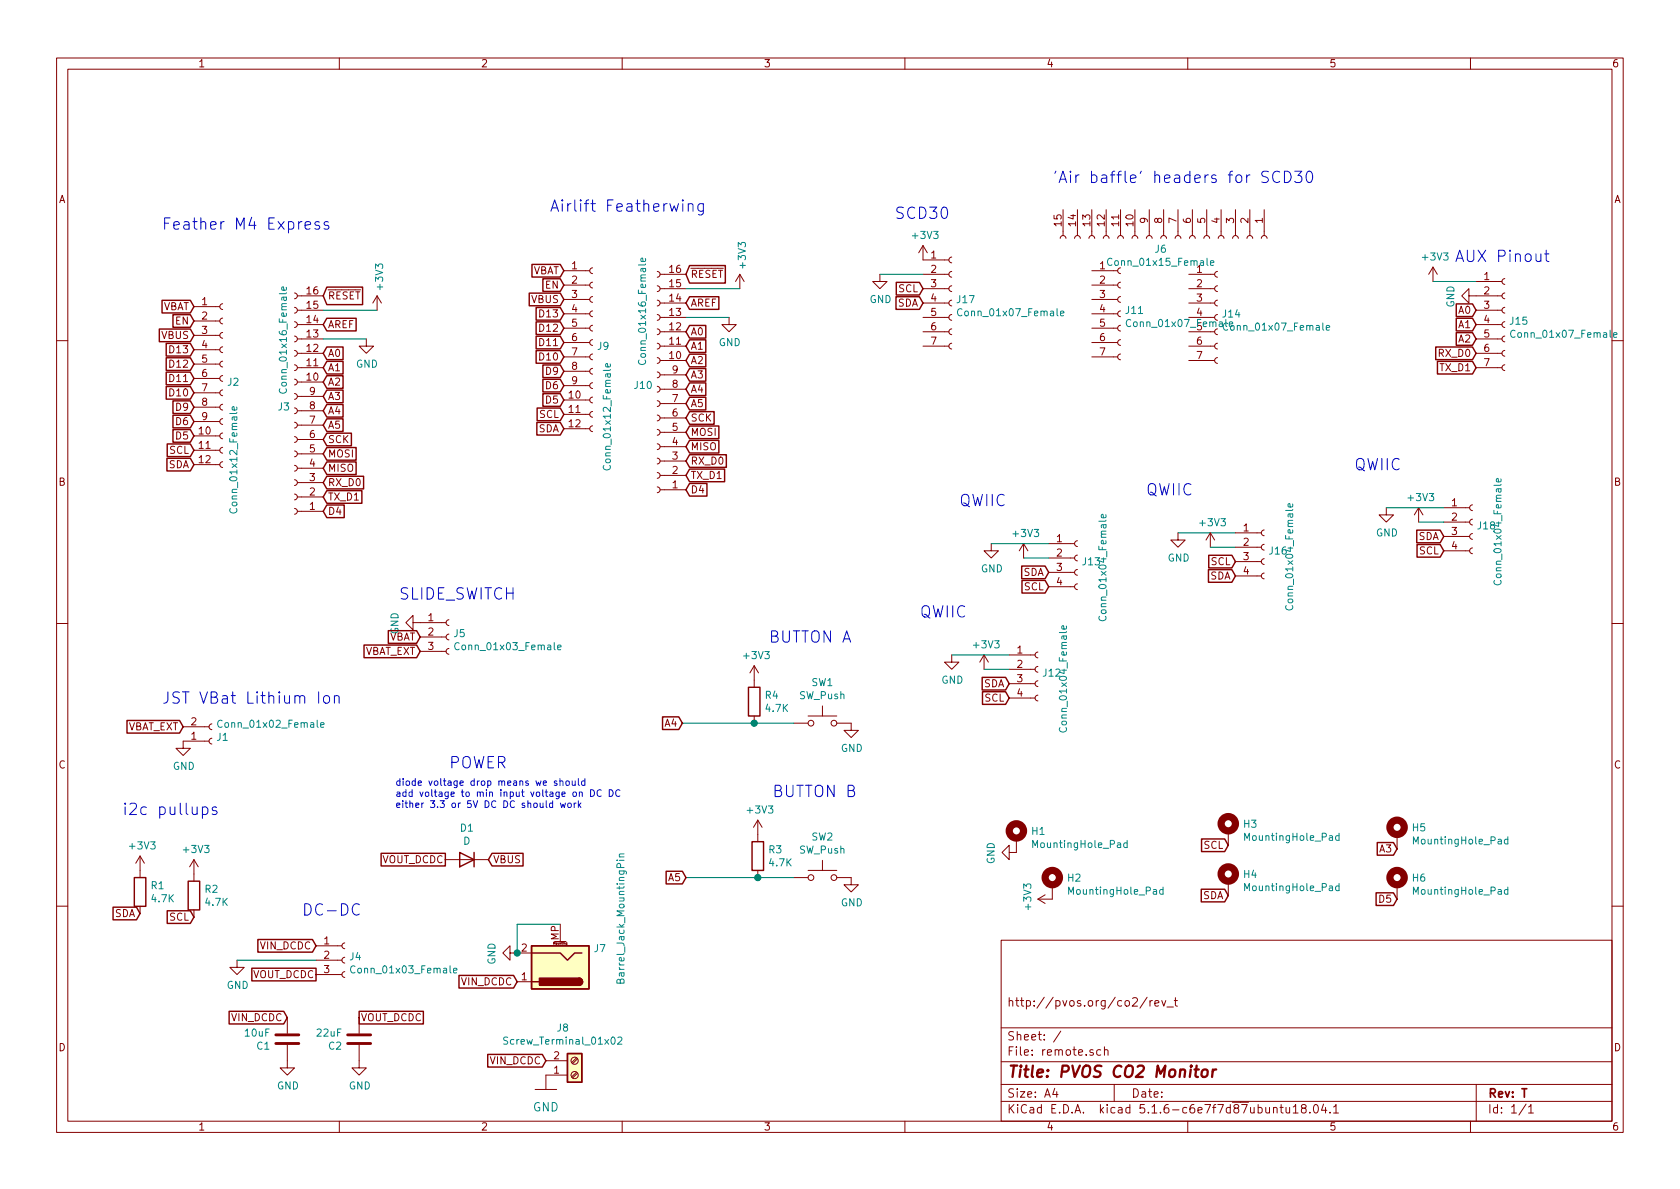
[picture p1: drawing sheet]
<svg xmlns="http://www.w3.org/2000/svg" width="297mm" height="210mm" viewBox="0 0 297 210" stroke-linecap="round" stroke-linejoin="round" font-family="sans-serif">
<g fill="none" stroke="#840000" stroke-width=".18">
<path d="M10 10.3h277v189.9h-277zM12 12.2h273v186.1h-273zM60 10.3v1.9M110 10.3v1.9M160 10.3v1.9M210 10.3v1.9M260 10.3v1.9M188 37.1v4.6M190.5 37.1v4.6M193 37.1v4.6M195.6 37.1v4.6M198.1 37.1v4.6"/>
<path d="M200.7 37.1v4.6M203.2 37.1v4.6M205.7 37.1v4.6M208.3 37.1v4.6M210.8 37.1v4.6M213.4 37.1v4.6M215.9 37.1v4.6M218.4 37.1v4.6M221 37.1v4.6M223.5 37.1v4.6M34.3 59.3h4.6M34.3 56.8h4.6"/>
<path d="M34.3 54.2h4.6M39.4 58.8l-.3 .1-.2 .3 .1 .4 .4 .2M39.4 56.3l-.3 .1-.2 .3 .1 .4 .4 .2M39.4 53.7l-.3 .1-.2 .3 .1 .4 .4 .2M52.1 51.8l.3 .1 .2 .3-.1 .4-.4 .2M52.1 54.4l.3 .1 .2 .3-.1 .4-.4 .2M52.1 56.9l.3 .1 .2 .3-.1 .4-.4 .2M52.1 59.4l.3 .2 .2 .2-.1 .5-.4 .1M52.6 59.9h4.5M52.6 57.4h4.5M52.6 54.9h4.5M52.6 52.3h4.5"/>
<path d="M64.8 59.9v1.3h1.2l-1.2 1.3-1.3-1.3h1.3M66.7 52.3l-.8 1.3M66.7 52.3v2.6M66.7 52.3l.7 1.3M99.7 58h4.6M99.7 55.5h4.6M99.7 53h4.6M99.7 50.4h4.6M99.7 47.9h4.6M104.8 57.5l-.3 .1-.2 .4 .1 .3 .4 .2M104.8 55l-.3 .1-.2 .3 .1 .4 .4 .2M104.8 52.4l-.3 .1-.2 .4 .1 .4 .4 .2"/>
<path d="M104.8 49.9l-.3 .1-.2 .3 .1 .4 .4 .2M104.8 47.4l-.3 .1-.2 .3 .1 .4 .4 .2M116.2 48l.3 .1 .2 .3-.1 .4-.4 .2M116.2 50.5l.3 .2 .2 .2-.1 .5-.4 .2M116.2 53.1l.3 .1 .2 .3-.1 .4-.4 .2M116.2 55.6l.3 .1 .2 .3-.1 .5-.4 .1M116.2 58.2l.3 .1 .2 .3-.1 .4-.4 .2M116.7 58.7h4.6M116.7 56.1h4.6M116.7 53.6h4.6M116.7 51h4.6M116.7 48.5h4.6"/>
<path d="M128.9 56.1v1.3h1.3l-1.3 1.3-1.3-1.3h1.3M130.8 48.5l-.8 1.3M130.8 48.5v2.5M130.8 48.5l.8 1.3M155.6 48.5v1.3h1.2l-1.2 1.2-1.3-1.2h1.3M163.2 58.7h4.6M163.2 56.1h4.6M163.2 53.6h4.6M163.2 51h4.6M163.2 48.5h4.6M163.2 43.4v2.6h4.6M163.2 43.4l-.8 1.3"/>
<path d="M163.2 43.4l.8 1.3M168.3 58.2l-.3 .1-.2 .3 .1 .4 .4 .2M168.3 55.6l-.3 .1-.2 .4 .1 .3 .4 .2M168.3 53.1l-.3 .1-.2 .3 .1 .4 .4 .2M168.3 50.5l-.3 .1-.2 .4 .1 .4 .4 .2M168.3 48l-.3 .1-.2 .3 .1 .4 .4 .2M168.3 45.5l-.3 .1-.2 .3 .1 .4 .4 .2M187.5 42.2l.1-.4 .3-.1 .4 .1 .2 .4M190 42.2l.1-.4 .3-.1 .4 .1 .2 .4M192.5 42.2l.2-.4 .2-.1 .5 .1 .1 .4M193 58h4.6M193 55.5h4.6"/>
<path d="M193 53h4.6M193 50.4h4.6M193 47.9h4.6M195.1 42.2l.1-.4 .3-.1 .4 .1 .2 .4M197.6 42.2l.1-.4 .3-.1 .5 .1 .1 .4M198.1 57.5l-.3 .1-.2 .4 .1 .3 .4 .2M198.1 55l-.3 .1-.2 .3 .1 .4 .4 .2M198.1 52.4l-.3 .1-.2 .4 .1 .4 .4 .2M198.1 49.9l-.3 .1-.2 .3 .1 .4 .4 .2M198.1 47.4l-.3 .1-.2 .3 .1 .4 .4 .2M200.2 42.2l.1-.4 .3-.1 .4 .1 .2 .4M202.7 42.2l.1-.4 .3-.1 .4 .1 .2 .4"/>
<path d="M205.2 42.2l.2-.4 .2-.1 .5 .1 .1 .4M207.8 42.2l.1-.4 .3-.1 .4 .1 .2 .4M210.2 58.7h3.8M210.2 56.1h3.8M210.2 53.6h4.6M210.2 51h4.6M210.2 48.5h4.6M210.3 42.2l.1-.4 .3-.1 .5 .1 .1 .4M212.9 42.2l.1-.4 .3-.1 .4 .1 .2 .4M215.3 58.2l-.3 .1-.2 .3 .1 .4 .4 .2M215.3 55.6l-.3 .1-.2 .4 .1 .3 .4 .2M215.3 53.1l-.3 .1-.2 .3 .1 .4 .4 .2"/>
<path d="M215.3 50.5l-.3 .1-.2 .4 .1 .4 .4 .2M215.3 48l-.3 .1-.2 .3 .1 .4 .4 .2M215.4 42.2l.1-.4 .3-.1 .4 .1 .2 .4M217.9 42.2l.2-.4 .2-.1 .5 .1 .1 .4M220.5 42.2l.1-.4 .3-.1 .4 .1 .2 .4M223 42.2l.1-.4 .3-.1 .5 .1 .1 .4M253.4 47.2l-.8 1.3M253.4 47.2v2.6M253.4 47.2l.7 1.3M259.7 52.3v-1.3l-1.3 1.3 1.3 1.3v-1.3h5.9M261 59.9h4.6M261 57.4h4.6"/>
<path d="M261 54.9h4.6M261 49.8h4.6M266.1 59.4l-.3 .1-.2 .4 .1 .3 .4 .2M266.1 56.9l-.3 .1-.2 .3 .1 .4 .4 .2M266.1 54.4l-.3 .1-.2 .3 .1 .4 .4 .2M266.1 51.8l-.3 .1-.2 .3 .1 .4 .4 .2M266.1 49.3l-.3 .1-.2 .3 .1 .4 .4 .2M10 60.2h2M34.3 79.6h4.6M34.3 77.1h4.6M34.3 74.5h4.6M34.3 72h4.6"/>
<path d="M34.3 69.5h4.6M34.3 66.9h4.6M34.3 64.4h4.6M34.3 61.8h4.6M39.4 79.1l-.3 .1-.2 .3 .1 .4 .4 .2M39.4 76.6l-.3 .1-.2 .3 .1 .4 .4 .2M39.4 74l-.3 .1-.2 .4 .1 .3 .4 .3M39.4 71.5l-.3 .1-.2 .3 .1 .4 .4 .2M39.4 69l-.3 .1-.2 .3 .1 .4 .4 .2M39.4 66.4l-.3 .1-.2 .3 .1 .4 .4 .2M39.4 63.9l-.3 .1-.2 .3 .1 .4 .4 .2M39.4 61.3l-.3 .1-.2 .4 .1 .3 .4 .3"/>
<path d="M52.1 62l.3 .1 .2 .3-.1 .4-.4 .2M52.1 64.5l.3 .1 .2 .3-.1 .4-.4 .2M52.1 67.1l.3 .1 .2 .3-.1 .4-.4 .2M52.1 69.6l.3 .1 .2 .3-.1 .4-.4 .2M52.1 72.1l.3 .2 .2 .2-.1 .5-.4 .1M52.1 74.7l.3 .1 .2 .3-.1 .4-.4 .2M52.1 77.2l.3 .1 .2 .3-.1 .4-.4 .2M52.1 79.8l.3 .1 .2 .3-.1 .4-.4 .2M52.6 65h4.5M52.6 62.5h4.5M52.6 67.6h4.5M52.6 70.1h4.5"/>
<path d="M52.6 72.6h4.5M52.6 75.2h4.5M52.6 77.7h4.5M99.7 63.1h4.6M99.7 60.6h4.6M99.7 75.8h4.6M99.7 73.3h4.6M99.7 70.7h4.6M99.7 68.2h4.6M99.7 65.7h4.6M104.8 75.3l-.3 .1-.2 .3 .1 .4 .4 .2M104.8 72.8l-.3 .1-.2 .3 .1 .4 .4 .2"/>
<path d="M104.8 70.2l-.3 .1-.2 .4 .1 .3 .4 .2M104.8 67.7l-.3 .1-.2 .3 .1 .4 .4 .2M104.8 65.1l-.3 .1-.2 .4 .1 .4 .4 .2M104.8 62.6l-.3 .1-.2 .3 .1 .4 .4 .2M104.8 60.1l-.3 .1-.2 .3 .1 .4 .4 .2M116.2 60.7l.3 .1 .2 .3-.1 .4-.4 .2M116.2 63.2l.3 .2 .2 .2-.1 .5-.4 .2M116.2 65.8l.3 .1 .2 .3-.1 .4-.4 .2M116.2 68.3l.3 .1 .2 .3-.1 .5-.4 .1M116.2 70.9l.3 .1 .2 .3-.1 .4-.4 .2M116.2 73.4l.3 .1 .2 .3-.1 .4-.4 .2M116.2 75.9l.3 .2 .2 .2-.1 .5-.4 .2"/>
<path d="M116.2 78.5l.3 .1 .2 .3-.1 .4-.4 .2M116.7 61.2h4.6M116.7 63.7h4.6M116.7 66.3h4.6M116.7 68.8h4.6M116.7 71.4h4.6M116.7 73.9h4.6M116.7 76.4h4.6M116.7 79h4.6M163.2 61.2h4.6M168.3 60.7l-.3 .1-.2 .3 .1 .4 .4 .2M193 63.1h4.6"/>
<path d="M193 60.6h4.6M198.1 62.6l-.3 .1-.2 .3 .1 .4 .4 .2M198.1 60.1l-.3 .1-.2 .3 .1 .4 .4 .2M210.2 61.2h4.6M210.2 63.7h4.6M215.3 63.2l-.3 .1-.2 .4 .1 .4 .4 .2M215.3 60.7l-.3 .1-.2 .3 .1 .4 .4 .2M261 65h4.6M261 62.5h4.6M266.1 64.5l-.3 .1-.2 .3 .1 .4 .4 .2M266.1 62l-.3 .1-.2 .3 .1 .4 .4 .2M285 60.2h2"/>
<path d="M34.3 82.2h4.6M39.4 81.7l-.3 .1-.2 .3 .1 .4 .4 .2M52.1 82.3l.3 .1 .2 .3-.1 .4-.4 .2M52.1 84.8l.3 .2 .2 .2-.1 .5-.4 .1M52.1 87.4l.3 .1 .2 .3-.1 .4-.4 .2M52.1 89.9l.3 .1 .2 .3-.1 .4-.4 .2M52.6 80.3h4.5M52.6 82.8h4.5M52.6 85.3h4.5M52.6 87.9h4.5M52.6 90.4h4.5M116.2 81l.3 .1 .2 .3-.1 .5-.4 .1"/>
<path d="M116.2 83.6l.3 .1 .2 .3-.1 .4-.4 .2M116.2 86.1l.3 .1 .2 .3-.1 .4-.4 .2M116.7 81.5h4.6M116.7 84.1h4.6M116.7 86.6h4.6M175.3 96.1v1.3h1.2l-1.2 1.3-1.3-1.3h1.3M181 96.1l-.8 1.3M181 96.1v2.6M181 96.1l.7 1.3M185.4 98.7h4.6M185.4 96.1h4.6M190.5 98.2l-.3 .1-.2 .3 .1 .4 .4 .2"/>
<path d="M190.5 95.6l-.3 .1-.2 .4 .1 .3 .4 .2M208.3 94.2v1.3h1.2l-1.2 1.3-1.3-1.3h1.3M214 94.2l-.8 1.3M214 94.2v2.6M214 94.2l.8 1.3M218.4 99.3h4.6M218.4 96.8h4.6M218.4 94.2h4.6M223.5 98.8l-.3 .1-.2 .3 .1 .4 .4 .2M223.5 96.3l-.3 .1-.2 .3 .1 .4 .4 .2M223.5 93.7l-.3 .1-.2 .4 .1 .3 .4 .2M245.1 89.8v1.3h1.3l-1.3 1.2-1.3-1.2h1.3"/>
<path d="M250.8 89.8l-.7 1.3M250.8 89.8v2.5M250.8 89.8l.8 1.3M255.3 97.4h4.5M255.3 94.9h4.5M255.3 92.3h4.5M255.3 89.8h4.5M260.3 96.9l-.3 .1-.2 .3 .1 .4 .4 .2M260.3 94.4l-.3 .1-.2 .3 .1 .4 .4 .2M260.3 91.8l-.3 .1-.2 .3 .1 .4 .4 .2M260.3 89.3l-.3 .1-.2 .3 .1 .4 .4 .2M10 110.3h2"/>
<path d="M73 110.1v-1.3l-1.2 1.3 1.2 1.3v-1.3h5.9M74.3 115.2h4.6M74.3 112.6h4.6M79.4 114.7l-.3 .1-.2 .3 .1 .4 .4 .2M79.4 112.1l-.3 .1-.2 .4 .1 .3 .4 .3M79.4 109.6l-.3 .1-.2 .3 .1 .4 .4 .2M133.3 117.7v3.8M133.3 117.7l-.7 1.3M133.3 117.7l.8 1.3M168.3 115.8v1.3h1.2l-1.2 1.3-1.3-1.3h1.3M174 115.8l-.8 1.3M174 115.8v2.6"/>
<path d="M174 115.8l.8 1.3M178.4 118.4h4.6M178.4 115.8h4.6M183.5 117.9l-.3 .1-.2 .3 .1 .4 .4 .2M183.5 115.3l-.3 .1-.2 .3 .1 .4 .4 .2M185.4 103.8h4.6M185.4 101.2h4.6M190.5 103.2l-.3 .1-.2 .4 .1 .4 .4 .2M190.5 100.7l-.3 .1-.2 .3 .1 .4 .4 .2M218.4 101.8h4.6M223.5 101.3l-.3 .1-.2 .4 .1 .4 .4 .2M285 110.3h2"/>
<path d="M32.4 128.5h4.6M37 131.1h-4.6v1.2h1.3l-1.3 1.3-1.3-1.3h1.3M37.5 128l-.3 .1-.2 .3 .1 .4 .4 .2M37.5 130.6l-.3 .1-.2 .3 .1 .4 .4 .2M133.3 126.6v1.3M140.3 127.9h2.6M142.9 126.6h5.1M145.4 124.8v1.8M148 127.9h2.5v1.3h1.3l-1.3 1.2-1.3-1.2h1.3M178.4 123.4h4.6M178.4 120.9h4.6M183.5 122.9l-.3 .1-.2 .4 .1 .3 .4 .2"/>
<path d="M183.5 120.4l-.3 .1-.2 .3 .1 .4 .4 .2M24.8 151.4v3.8M24.8 151.4l-.8 1.2M24.8 151.4l.7 1.2M34.3 152v3.8M34.3 152l-.8 1.3M34.3 152l.8 1.3M78.7 152h7.7M134 145l-.8 1.3M134 145v3.8M134 153.9v1.3M134 145l.7 1.3"/>
<path d="M140.3 155.2h2.6M142.9 153.9h5.1M145.4 152.1v1.8M148 155.2h2.5v1.3h1.3l-1.3 1.2-1.3-1.2h1.3M179.7 148.2v2.5h-1.3v1.3l-1.2-1.3 1.2-1.2v1.2M183.5 159l1.3 .8M184.8 158.2l-1.3 .8M186.1 156.5v2.5h-2.6M217.2 146.9v2.6M217.2 155.8v2.6M247 147.6v2.5M247 156.5v2.5"/>
<path d="M10 160.2h2M24.8 160.3v1.2M34.3 160.9v1.3M41.9 169.8v1.3h1.3l-1.3 1.2-1.3-1.2h1.3M50.8 180v2.7M55.9 172.3h4.6M55.9 169.8h4.6M55.9 167.3h4.6M61 171.8l-.3 .1-.2 .4 .1 .3 .4 .2M61 169.3l-.3 .1-.2 .3 .1 .4 .4 .2M61 166.7l-.3 .1-.2 .4 .1 .4 .4 .2M63.5 180v2.7"/>
<path d="M90.2 168.5v-1.2l-1.3 1.2 1.3 1.3v-1.3h3.8M91.4 173.6h2.6M98 166.5h2.1M99.1 163.4v3.1M100.2 167l-.1-.1v-.2h.1v.4h-.1M177 166.3h108v32h-108zM200.3 176.6l.2-.2h.3l.3 .5-.9 1h.9M202.8 176.3l-1.3 2M203.3 176.9v1M203.8 176.9l-.5 .3M204.2 177.4l.7-.1-.1-.3-.4-.1-.2 .2 .1 .7h.5M205.4 176.9l.4 1 .3-1"/>
<path d="M206.3 178.1h1.2M207.6 176.9h.6M207.8 176.4v1.3l.4 .2M285 160.2h2M50.8 184.8v4h1.3l-1.3 1.3-1.3-1.3h1.3M60 198.3v1.9M63.5 184.8v4h1.3l-1.3 1.3-1.3-1.3h1.3M94.6 192.7h3.8M96.5 187.6h3.8M100.3 190.1h-3.8v2.6M101.9 187.1l-.8 .8M101.9 189.6l-.8 .8"/>
<path d="M102.1 187.2l-.9 .9M102.1 189.8l-.9 .8M110 198.3v1.9M160 198.3v1.9M177 194.8h108M177 191.8h108M177 187.8h108M177 181.8h108M186.5 192.5l-.4 1h1M186.8 193v1M187.6 182.3l-1.3 2M194.6 185.7l-.4-.1-.3 .3 .1 .6 .2 .1 .4-.1"/>
<path d="M195.3 185.7a.37 .37 0 0 1 .6 .1v.8M195.3 185.1v1.5M197 191.8v3M210 198.3v1.9M225.2 196l.2-.2 .3 .1 .1 .9M226.3 195.8h.6M226.5 195.3v1.3l.4 .2M227.4 195.8l.1 .9 .3 .1 .2-.1M228 195.8v1M228.7 195.8l.4-.5v1.5M228.7 196.8h.8M230.4 196l-.3-.2v-.3a.48 .48 0 0 1 .8 0l-.1 .4-.7 .2v.4l.3 .3h.3l.2-.3v-.4l-.2-.1"/>
<path d="M231.6 196.7v.1M232.4 195.4l.2-.1a.8 .8 0 0 1 .5 .8 .8 .8 0 0 1-.5 .7 1 1 0 0 1-.2-1.4zM234 195.2l-.3 1.1h.9M234.4 195.8v1M235.2 196.7v.1M235.8 195.8l.4-.5v1.5M235.8 196.8h.9M260 198.3v1.9M261 191.8v6.5M269.8 195.2l-1.2 2M270.3 195.8l.4-.5v1.5M270.3 196.8h.8"/>
<circle cx="143.4" cy="127.9" r=".51"/>
<circle cx="147.4" cy="127.9" r=".51"/>
<circle cx="143.4" cy="155.2" r=".51"/>
<circle cx="147.4" cy="155.2" r=".51"/>
<circle cx="101.6" cy="187.6" r=".63"/>
<circle cx="101.6" cy="190.1" r=".63"/>
</g>
<path d="M212.6 189.3a.51 .51 0 0 1 .5-.2 .51 .51 0 0 1 .4 .4v.6a.56 .56 0 0 1-.5 .4 .56 .56 0 0 1-.6-.4zM214.5 189.1l-.2 1.3M215 189.1a.55 .55 0 0 0-.6 .4" fill="none" stroke="#840000" stroke-width=".41"/>
<g fill="none" stroke="#840000" stroke-width="1.3">
<circle cx="179.7" cy="146.9" r="1.27"/>
<circle cx="186.1" cy="155.2" r="1.27"/>
<circle cx="217.2" cy="154.6" r="1.27"/>
<circle cx="217.2" cy="145.7" r="1.27"/>
<circle cx="247" cy="146.3" r="1.27"/>
<circle cx="247" cy="155.2" r="1.27"/>
</g>
<g fill="none" stroke="#008484" stroke-width=".18">
<path d="M50.6 50.8v.3l-.1 .2h-.6v-.5l.2-.1 .1 .6M114.1 45.7v.4l-.1 .1h-.6v-.5l.2-.1 .1 .6M170.1 54.7a.6 .6 0 0 0-.8 .4 .6 .6 0 0 0 .5 .7l.3-.1M187.5 55.4l.6-.1-.1-.2-.3-.1-.2 .2 .1 .6h.4M196.6 45.8a.6 .6 0 0 0-.8 .4 .6 .6 0 0 0 .6 .7l.2-.1M199.9 56.6a.6 .6 0 0 0-.8 .4 .6 .6 0 0 0 .6 .8l.2-.2M214 46.5l.6-.1v-.3h-.4l-.2 .2 .1 .6h.5M234.5 58l.6-.1-.1-.3h-.3l-.2 .1v.6h.5M267.9 58.5a.6 .6 0 0 0-.9 .4 .6 .6 0 0 0 .6 .8l.3-.2M285.3 59.2l.6-.1-.1-.2-.3-.1-.2 .2v.6h.5M41.8 72l.1 .3-.2 .2h-.6v-.5l.3-.1 .1 .6M49.5 68.8a.6 .6 0 0 0 .4 .8 .6 .6 0 0 0 .7-.6l-.1-.2"/>
<path d="M107.9 64.4v.3l-.2 .2-.6-.1v-.4l.3-.1 .1 .6M113 63.7a.6 .6 0 0 0 .4 .8 .6 .6 0 0 0 .7-.6l-.1-.2M40.7 89.9a.6 .6 0 0 0 .5 .9 .6 .6 0 0 0 .7-.6l-.1-.3M106.8 82.3a.6 .6 0 0 0 .4 .8 .6 .6 0 0 0 .7-.6l-.1-.2M195.5 91l.1 .4-.2 .2-.6-.1v-.5h.2l.1 .6M228.5 89.1l.1 .4-.2 .2-.6-.1v-.5l.2-.1 .1 .7M265.4 84.7v.3l-.2 .2h-.6v-.5l.3-.1 .1 .6M81.2 113.8a.6 .6 0 0 0-.8 .4 .6 .6 0 0 0 .5 .7l.3-.1M98.6 114.5l.6-.1-.1-.3h-.3l-.2 .1 .1 .7h.4M188.5 110.7l.1 .4-.2 .1h-.6v-.5l.2-.1 .1 .6M194.4 109a.6 .6 0 0 0 .4 .8 .6 .6 0 0 0 .8-.6l-.2-.2M227.4 107.1a.6 .6 0 0 0 .5 .8 .6 .6 0 0 0 .7-.6l-.2-.2"/>
<path d="M264.3 102.6a.6 .6 0 0 0 .4 .9 .6 .6 0 0 0 .7-.6l-.1-.3M39.3 127.5a.6 .6 0 0 0-.9 .4 .6 .6 0 0 0 .6 .7l.3-.1M56.7 128.2l.6-.1-.1-.3h-.3l-.2 .2v.6h.5M187.4 128.7a.6 .6 0 0 0 .5 .8 .6 .6 0 0 0 .7-.6l-.2-.2M109.1 152.1h.1M109.5 152.1h.8M109.5 151.5h.8M110.3 151h-.7l-.1 .4 .1 .1M199.3 149.1l-.4-.1-.2 .3 .1 .5h.5M199.3 148.6v1.3M205.6 157.3h-.3l-.3 .2 .2 .6h.4M205.6 156.9v1.2"/>
<path d="M236.8 156.7h-.4l-.3 .2 .2 .5h.5M236.8 147.8h-.4l-.3 .2 .2 .6h.5M236.8 147.3v1.3M236.8 156.2v1.3M266.6 148.5l-.4-.1-.2 .2 .1 .6h.5M266.6 157.3h-.4l-.2 .2 .1 .6h.5M266.6 148v1.2M266.6 156.9v1.2M62.8 170.9a.6 .6 0 0 0-.9 .4 .6 .6 0 0 0 .6 .8l.3-.2M80.2 171.6l.6-.1-.1-.2-.3-.1-.2 .2v.6h.5M109.7 173.4l.2-.3 .3 .1 .1 .1v.6h-1.2l.1-.7h.2l.2 .1 .1 .6M89.8 183.5l-.5-.1-.2 .1 .1 .4 .5 .3 .1 .2-.3 .3-.4-.1"/>
<path d="M109.2 183.5l.5-.1 .3 .3-.1 .2-.7 .8h.8"/>
</g>
<g fill="none" stroke="#840000" stroke-width=".25">
<path d="M28.2 58.2h5.5l.6 1.1-.6 1.1h-5.5zM28.7 53.1h5l.6 1.1-.6 1.1h-5zM30.6 55.6h3.1l.6 1.2-.6 1.1h-3.1zM57.8 56.3h5.2v2.2h-5.2l-.7-1.1zM57.8 50.8h6.3v3.1h-6.3l-.7-1.6zM93.6 51.8h5.5l.6 1.2-.6 1.1h-5.5zM94.1 46.8h5l.6 1.1-.6 1.1h-5zM94.8 56.9h4.3l.6 1.1-.6 1.2h-4.3zM94.8 59.5h4.3l.6 1.1-.6 1.1h-4.3zM94.8 54.4h4.3l.6 1.1-.6 1.1h-4.3zM96 49.3h3.1l.6 1.1-.6 1.1h-3.1zM121.9 57.6h2.9v2.2h-2.9l-.6-1.1z"/>
<path d="M121.9 47h6.3v3.1h-6.3l-.6-1.6zM121.9 52.5h5.2v2.2h-5.2l-.6-1.1zM158.4 52.5h4.2l.6 1.1-.6 1.1h-4.2zM158.5 49.9h4.1l.6 1.1-.6 1.2h-4.1zM257.5 53.7h2.8l.7 1.2-.7 1.1h-2.8zM257.5 56.3h2.8l.7 1.1-.7 1.1h-2.8zM257.5 58.8h2.8l.7 1.1-.7 1.2h-2.8zM29.4 65.8h4.3l.6 1.1-.6 1.1h-4.3zM29.4 63.3h4.3l.6 1.1-.6 1.1h-4.3zM29.4 60.7h4.3l.6 1.1-.6 1.2h-4.3zM29.4 68.3h4.3l.6 1.2-.6 1.1h-4.3zM29.6 78.5h4.1l.6 1.1-.6 1.1h-4.1z"/>
<path d="M30.6 70.9h3.1l.6 1.1-.6 1.1h-3.1zM30.6 73.4h3.1l.6 1.1-.6 1.2h-3.1zM30.6 76h3.1l.6 1.1-.6 1.1h-3.1zM57.8 76.6h4.3v2.2h-4.3l-.7-1.1zM57.8 61.4h2.9v2.2h-2.9l-.7-1.1zM57.8 63.9h2.9v2.2h-2.9l-.7-1.1zM57.8 66.4h2.9v2.3h-2.9l-.7-1.1zM57.8 69h2.9v2.2h-2.9l-.7-1.1zM57.8 71.5h2.9v2.3h-2.9l-.7-1.2zM57.8 74.1h2.9v2.2h-2.9l-.7-1.1zM57.8 79.1h5.2v2.3h-5.2l-.7-1.1zM94.8 62h4.3l.6 1.1-.6 1.1h-4.3z"/>
<path d="M94.9 74.7h4.2l.6 1.1-.6 1.1h-4.2zM95 72.2h4.1l.6 1.1-.6 1.1h-4.1zM96 69.6h3.1l.6 1.1-.6 1.2h-3.1zM96 67.1h3.1l.6 1.1-.6 1.1h-3.1zM96 64.5h3.1l.6 1.2-.6 1.1h-3.1zM121.9 60.1h2.9v2.2h-2.9l-.6-1.1zM121.9 65.2h2.9v2.2h-2.9l-.6-1.1zM121.9 62.6h2.9v2.3h-2.9l-.6-1.2zM121.9 67.7h2.9v2.2h-2.9l-.6-1.1zM121.9 70.3h2.9v2.2h-2.9l-.6-1.1zM121.9 72.8h4.4v2.2h-4.4l-.6-1.1zM121.9 75.3h5.2v2.3h-5.2l-.6-1.2z"/>
<path d="M121.9 77.9h5.2v2.2h-5.2l-.6-1.1zM253.8 61.4h6.5l.7 1.1-.7 1.1h-6.5zM254.2 63.9h6.1l.7 1.1-.7 1.1h-6.1zM29.5 81h4.2l.6 1.2-.6 1.1h-4.2zM57.8 81.7h5.2v2.2h-5.2l-.7-1.1zM57.8 84.2h6.5v2.3h-6.5l-.7-1.2zM57.8 86.8h6.2v2.2h-6.2l-.7-1.1zM57.8 89.3h3.1v2.2h-3.1l-.7-1.1zM121.9 80.4h6.5v2.2h-6.5l-.6-1.1zM121.9 83h6.2v2.2h-6.2l-.6-1.1zM121.9 85.5h3.1v2.2h-3.1l-.6-1.1zM213.7 98.2h4.1l.6 1.1-.6 1.1h-4.1z"/>
<path d="M250.5 93.7h4.1l.7 1.2-.7 1.1h-4.1zM250.5 96.3h4.1l.7 1.1-.7 1.1h-4.1zM64.4 114.1h9.3l.6 1.1-.6 1.1h-9.3zM68.7 111.5h5l.6 1.1-.6 1.2h-5zM173.7 119.8h4.1l.6 1.1-.6 1.1h-4.1zM180.6 100.1h4.2l.6 1.1-.6 1.1h-4.2zM180.7 102.6h4.1l.6 1.2-.6 1.1h-4.1zM213.7 100.7h4.1l.6 1.1-.6 1.2h-4.1zM22.5 127.4h9.2l.7 1.1-.7 1.1h-9.2zM117.1 126.8h2.9l.6 1.1-.6 1.1h-2.9zM132.3 121.5h2.1v5.1h-2.1zM173.7 122.3h4.1l.6 1.1-.6 1.2h-4.1z"/>
<path d="M23.7 155.2h2.1v5.1h-2.1zM33.3 155.8h2v5.1h-2zM67.4 150.9h11.3v2.2h-11.3zM81.3 150.7l2.5 1.3-2.5 1.3zM83.8 150.7v2.6M87 150.9h5.5v2.2h-5.5l-.6-1.1zM117.8 154.1h2.8l.7 1.1-.7 1.1h-2.8zM133 148.8h2v5.1h-2zM212.4 157.2h4.1l.7 1.2-.7 1.1h-4.1zM212.4 148.4h4.1l.7 1.1-.7 1.1h-4.1zM243.3 157.9h3.1l.6 1.1-.6 1.1h-3.1zM243.5 149h2.9l.6 1.1-.6 1.1h-2.9z"/>
<path d="M20 160.4h4.1l.7 1.1-.7 1.2h-4.1zM29.6 161.1h4.1l.6 1.1-.6 1.1h-4.1zM40.5 178.8h9.7l.6 1.2-.6 1.1h-9.7zM44.5 171.2h11.4v2.3h-11.4zM45.6 166.1h9.6l.7 1.2-.7 1.1h-9.6zM63.5 178.8h11.4v2.3h-11.4zM81.2 172.5h9.6l.6 1.1-.6 1.1h-9.6zM94 167.3h10.1v7.6h-10.1zM94 168.5h5.1l1.2 1.3 1.3-1.3h1.3M94 173.6h1.2M102.4 173a.63 .63 0 0 1 .6 .6 .63 .63 0 0 1-.6 .6M86.2 186.5h9.7l.6 1.1-.6 1.1h-9.7z"/>
<path d="M100.3 186.3h2.6v5.1h-2.6z"/>
</g>
<g fill="#ffffc2" stroke="#ffffc2" stroke-width=".18">
<path d="M100.3 186.3h2.6v5.1h-2.6z"/>
<path d="M94 167.3h10.1v7.6h-10.1z"/>
</g>
<g fill="#840000" stroke="#840000" stroke-width=".25">
<path d="M102.4 173a.63 .63 0 0 1 .6 .6 .63 .63 0 0 1-.6 .6z"/>
<path d="M95.4 173h7v1.2h-7z"/>
</g>
<path d="M48.8 184.5h4M48.8 183h4M61.5 184.5h4M61.5 183h4" fill="none" stroke="#840000" stroke-width=".51"/>
<g fill="none" stroke="#008400" stroke-width=".18">
<path d="M57.1 54.9h9.6M57.1 59.9h7.7M121.3 56.1h7.6M121.3 51h9.5M155.6 48.5h7.6M253.4 49.8h7.6M175.3 96.1h10.1M181 98.7h4.4M208.3 94.2h10.1M214 96.8h4.4M245.1 89.8h10.2M250.8 92.3h4.5"/>
<path d="M168.3 115.8h10.1M174 118.4h4.4M120.6 127.9h19.7M121.3 155.2h19M41.9 169.8h14M99.1 163.4h-7.7v5.1"/>
</g>
<g fill="none" stroke="#0000c2" stroke-width=".18">
<path d="M53.9 39.8l1-.1-.1-.4-.5-.1-.4 .3 .2 .9 .2 .1 .5-.1M56.4 39.3l-.4-.1-.3 .3 .1 .3 .6 .1 .1 .3-.1 .2-.1 .1-.6-.1M58.1 39.3l-.5-.1-.3 .3 .1 .3 .7 .1 .1 .3-.1 .2-.2 .1-.6-.1M120.7 35.4l-.1 .1h.2l-.1-.1v.1M120.7 36v1.4M121.7 36.2a.47 .47 0 0 1 .8 .1v1.1M121.7 36v1.4M124.4 36v1.6a.56 .56 0 0 1-.9 .3M124.4 36.1l-.6-.1-.4 .4v.6l.2 .3 .2 .1 .6-.1M224.3 30.4a.84 .84 0 0 0-1.1 0 .47 .47 0 0 0 .3 .8 .7 .7 0 0 1 .8 .7l-.1 .2a.81 .81 0 0 1-1.1 .1M226.3 30.4a.82 .82 0 0 0-1 .1 .82 .82 0 0 0-.3 .9 .75 .75 0 0 0 .4 .8 .75 .75 0 0 0 .9-.1M227.1 30.3a1.02 1.02 0 0 1 1.2 1 1.02 1.02 0 0 1-1.2 1z"/>
<path d="M228.9 30.3h1.3l-.7 .7a.59 .59 0 0 1 .7 .4v.5l-.4 .4h-.6l-.3-.2M231.1 30.4a.49 .49 0 0 1 .5-.1 .49 .49 0 0 1 .4 .4 1.04 1.04 0 0 1-.6 1.6 1.25 1.25 0 0 1-.3-1.9zM273.1 44.9h.8M273.4 44.2v1.7l.1 .2 .4 .1M56.3 122.3v2.1M57.3 123.2a.55 .55 0 0 1 .5-.2 .55 .55 0 0 1 .5 .4v.6a.55 .55 0 0 1-.6 .4 .55 .55 0 0 1-.5-.4zM59.1 123.2a.47 .47 0 0 1 .9 .1v1.1M59.1 123v1.4M98.5 138.1h-.3l-.2 .2v.1l.5 .2v.2h-.5M99 138.2l.5-.1v.8M99 137.7v1.2M100.1 138.2l.2-.1 .3 .1v.6h-.5z"/>
<path d="M101.2 138.1v.7h.5M101.7 138.1v.8M102.3 137.7v1l.1 .2M103.4 138.1h-.4l-.2 .2 .1 .5h.5M103.4 137.7v1.2M104.4 139.6a.6 .6 0 0 1 .7 .6 .6 .6 0 0 1-.7 .6zM106.3 139.8a.53 .53 0 0 0-.7 .1 .53 .53 0 0 0 0 .7l.3 .2 .4-.1M107.7 139.6a.6 .6 0 0 1 .7 .6 .6 .6 0 0 1-.7 .6zM109.6 139.8a.53 .53 0 0 0-.7 .1 .53 .53 0 0 0 0 .7l.3 .2 .4-.1M35.8 142.8l.6-.1 .4 .4v.6l-.2 .2-.2 .1-.6-.1M35.8 142.7v2M38.3 142.8l-.5-.1-.3 .3 .1 .3 .7 .2 .1 .2-.1 .2-.2 .1-.6-.1"/>
<path d="M63.5 160a.82 .82 0 0 0-1 0 .82 .82 0 0 0-.2 1 .75 .75 0 0 0 .4 .7 .75 .75 0 0 0 .8-.1M97.7 142.1l-.3-.1-.2 .2 .1 .5h.4M97.7 141.6v1.2M99.1 142l.2 .8 .2-.6 .3 .6 .2-.8M100.4 142.1l.2-.1 .4 .1v.6l-.2 .1-.4-.1zM101.3 140.2l.2-.2 .4 .2v.4l-.1 .2-.5-.1zM101.5 142v.8M101.9 142l-.4 .2M102.3 141.6v1.2M102.4 142.3l.3 .5M102.4 140.2l.5-.1v.7M102.4 140v.8"/>
<path d="M102.7 142l-.4 .5"/>
</g>
<g fill="#008400" stroke="#008400" stroke-width=".25">
<circle cx="91.4" cy="168.5" r=".51"/>
<circle cx="133.4" cy="127.9" r=".51"/>
<circle cx="134" cy="155.2" r=".51"/>
</g>
<g font-size="2.8" fill="#0000c2">
<text x="186.1" y="32.4">'Air baffle' headers for SCD30</text>
<text x="28.6" y="40.6">Feather M4 Express</text>
<text x="97.2" y="37.5">Airlift Featherwing</text>
<text x="158.1" y="38.7">SCD30</text>
<text x="257.2" y="46.3">AUX Pinout</text>
<text x="239.4" y="83.2">QWIIC</text>
<text x="169.5" y="89.5">QWIIC</text>
<text x="202.6" y="87.6">QWIIC</text>
<text x="70.5" y="106">SLIDE_SWITCH</text>
<text x="135.9" y="113.7">BUTTON A</text>
<text x="162.6" y="109.2">QWIIC</text>
<text x="28.6" y="124.5">JST VBat Lithium Ion</text>
<text x="79.4" y="135.9">POWER</text>
<text x="136.5" y="141">BUTTON B</text>
<text x="21.6" y="144.1">i2c pullups</text>
<text x="53.3" y="161.9">DC-DC</text>
</g>
<text font-size="2.8" fill="#840000" x="178" y="190.5">Title: PVOS CO2 Monitor</text>
<g font-size="2.1" fill="#840000">
<text x="178" y="178">http://pvos.org/co2/rev_t</text>
<text x="178" y="184">Sheet: /</text>
<text x="178" y="186.7">File: remote.sch</text>
<text x="178" y="196.9">KiCad E.D.A. kicad 5.1.6-c6e7f7d87ubuntu18.04.1</text>
<text x="178" y="194.1">Size: A4</text>
<text x="200" y="194.1">Date:</text>
<text x="263" y="194.1">Rev: T</text>
<text x="263" y="196.9">Id: 1/1</text>
</g>
<text font-size="2.1" fill="#008484" x="94.2" y="196.5">GND</text>
<g font-size="1.8" fill="#840000">
<text x="35" y="11.9">1</text>
<text x="85" y="11.9">2</text>
<text x="135" y="11.9">3</text>
<text x="185" y="11.9">4</text>
<text x="235" y="11.9">5</text>
<text x="285" y="11.9">6</text>
<text x="10.4" y="35.9">A</text>
<text x="285.4" y="35.9">A</text>
<text x="187.7" y="39.9" transform="rotate(-90 187.7 39.9)">15</text>
<text x="190.2" y="39.9" transform="rotate(-90 190.2 39.9)">14</text>
<text x="192.8" y="39.9" transform="rotate(-90 192.8 39.9)">13</text>
<text x="195.3" y="39.9" transform="rotate(-90 195.3 39.9)">12</text>
<text x="197.9" y="39.9" transform="rotate(-90 197.9 39.9)">11</text>
<text x="200.4" y="39.9" transform="rotate(-90 200.4 39.9)">10</text>
<text x="202.9" y="39.5" transform="rotate(-90 202.9 39.5)">9</text>
<text x="205.5" y="39.5" transform="rotate(-90 205.5 39.5)">8</text>
<text x="208" y="39.5" transform="rotate(-90 208 39.5)">7</text>
<text x="210.6" y="39.5" transform="rotate(-90 210.6 39.5)">6</text>
<text x="213.1" y="39.5" transform="rotate(-90 213.1 39.5)">5</text>
<text x="215.6" y="39.5" transform="rotate(-90 215.6 39.5)">4</text>
<text x="218.2" y="39.5" transform="rotate(-90 218.2 39.5)">3</text>
<text x="220.7" y="39.5" transform="rotate(-90 220.7 39.5)">2</text>
<text x="223.3" y="39.5" transform="rotate(-90 223.3 39.5)">1</text>
<text x="101.1" y="47.6">1</text>
<text x="164.6" y="45.7">1</text>
<text x="194.5" y="47.6">1</text>
<text x="35.7" y="54">1</text>
<text x="54.3" y="52.1">16</text>
<text x="57.9" y="53">RESET</text>
<text x="94" y="53.6">VBUS</text>
<text x="94.1" y="48.5">VBAT</text>
<text x="96.4" y="51">EN</text>
<text x="101.1" y="50.2">2</text>
<text x="101.1" y="52.7">3</text>
<text x="118.4" y="53.3">14</text>
<text x="118.4" y="50.8">15</text>
<text x="118.4" y="48.3">16</text>
<text x="122.1" y="49.1">RESET</text>
<text x="158.9" y="51.7">SCL</text>
<text x="164.6" y="48.3">2</text>
<text x="164.6" y="50.8">3</text>
<text x="164.6" y="53.3">4</text>
<text x="194.5" y="50.2">2</text>
<text x="194.5" y="52.7">3</text>
<text x="211.6" y="48.3">1</text>
<text x="211.6" y="50.8">2</text>
<text x="211.6" y="53.3">3</text>
<text x="262.4" y="49.5">1</text>
<text x="262.4" y="52.1">2</text>
<text x="28.6" y="59.9">VBUS</text>
<text x="28.7" y="54.9">VBAT</text>
<text x="31" y="57.4">EN</text>
<text x="35.7" y="56.5">2</text>
<text x="35.7" y="59">3</text>
<text x="54.3" y="59.7">13</text>
<text x="54.3" y="57.1">14</text>
<text x="54.3" y="54.6">15</text>
<text x="57.9" y="58">AREF</text>
<text x="95.7" y="58.7">D12</text>
<text x="95.7" y="56.1">D13</text>
<text x="101.1" y="55.2">4</text>
<text x="101.1" y="57.8">5</text>
<text x="118.4" y="58.4">12</text>
<text x="118.4" y="55.9">13</text>
<text x="122.1" y="59.3">A0</text>
<text x="122.1" y="54.2">AREF</text>
<text x="158.7" y="54.2">SDA</text>
<text x="164.6" y="55.9">5</text>
<text x="164.6" y="58.4">6</text>
<text x="194.5" y="55.2">4</text>
<text x="194.5" y="57.8">5</text>
<text x="211.6" y="55.9">4</text>
<text x="257.9" y="55.5">A0</text>
<text x="257.9" y="58">A1</text>
<text x="262.4" y="54.6">3</text>
<text x="262.4" y="57.1">4</text>
<text x="262.4" y="59.7">5</text>
<text x="30.3" y="65">D12</text>
<text x="30.3" y="62.5">D13</text>
<text x="35.7" y="61.6">4</text>
<text x="35.7" y="64.1">5</text>
<text x="54.3" y="64.8">11</text>
<text x="54.3" y="62.2">12</text>
<text x="57.9" y="63.1">A0</text>
<text x="57.9" y="65.7">A1</text>
<text x="95.7" y="63.7">D10</text>
<text x="95.7" y="61.2">D11</text>
<text x="101.1" y="60.3">6</text>
<text x="101.1" y="62.9">7</text>
<text x="101.1" y="65.4">8</text>
<text x="118.4" y="63.5">10</text>
<text x="118.4" y="61">11</text>
<text x="122.1" y="61.8">A1</text>
<text x="122.1" y="64.4">A2</text>
<text x="164.6" y="61">7</text>
<text x="194.5" y="60.3">6</text>
<text x="194.5" y="62.9">7</text>
<text x="211.6" y="61">6</text>
<text x="211.6" y="63.5">7</text>
<text x="254.5" y="63.1">RX_D0</text>
<text x="254.7" y="65.7">TX_D1</text>
<text x="257.9" y="60.6">A2</text>
<text x="262.4" y="62.2">6</text>
<text x="262.4" y="64.8">7</text>
<text x="30.3" y="67.6">D11</text>
<text x="30.3" y="70.1">D10</text>
<text x="35.7" y="66.7">6</text>
<text x="35.7" y="69.2">7</text>
<text x="35.7" y="71.7">8</text>
<text x="54.3" y="67.3">10</text>
<text x="54.8" y="69.8">9</text>
<text x="57.9" y="68.2">A2</text>
<text x="57.9" y="70.7">A3</text>
<text x="96.6" y="71.4">D5</text>
<text x="96.6" y="68.8">D6</text>
<text x="96.6" y="66.3">D9</text>
<text x="100.6" y="70.5">10</text>
<text x="101.1" y="67.9">9</text>
<text x="118.9" y="71.1">7</text>
<text x="118.9" y="68.6">8</text>
<text x="118.9" y="66">9</text>
<text x="122.1" y="66.9">A3</text>
<text x="122.1" y="69.5">A4</text>
<text x="31.2" y="72.6">D9</text>
<text x="31.2" y="75.2">D6</text>
<text x="31.2" y="77.7">D5</text>
<text x="35.2" y="76.8">10</text>
<text x="35.7" y="74.3">9</text>
<text x="54.8" y="77.5">6</text>
<text x="54.8" y="74.9">7</text>
<text x="54.8" y="72.4">8</text>
<text x="57.9" y="73.3">A4</text>
<text x="57.9" y="75.8">A5</text>
<text x="95.2" y="76.4">SDA</text>
<text x="95.4" y="73.9">SCL</text>
<text x="100.6" y="73">11</text>
<text x="100.6" y="75.6">12</text>
<text x="118.9" y="76.2">5</text>
<text x="118.9" y="73.7">6</text>
<text x="122.1" y="72">A5</text>
<text x="122.1" y="74.5">SCK</text>
<text x="122.1" y="77.1">MOSI</text>
<text x="29.8" y="82.8">SDA</text>
<text x="30" y="80.3">SCL</text>
<text x="35.2" y="79.4">11</text>
<text x="35.2" y="81.9">12</text>
<text x="54.8" y="82.5">4</text>
<text x="54.8" y="80">5</text>
<text x="57.9" y="78.4">SCK</text>
<text x="57.9" y="80.9">MOSI</text>
<text x="57.9" y="83.4">MISO</text>
<text x="118.9" y="83.8">2</text>
<text x="118.9" y="81.3">3</text>
<text x="118.9" y="78.7">4</text>
<text x="122.1" y="79.6">MISO</text>
<text x="122.1" y="82.2">RX_D0</text>
<text x="10.4" y="85.9">B</text>
<text x="54.8" y="87.6">2</text>
<text x="54.8" y="85.1">3</text>
<text x="57.9" y="86">RX_D0</text>
<text x="57.9" y="88.5">TX_D1</text>
<text x="118.9" y="86.4">1</text>
<text x="122.1" y="84.7">TX_D1</text>
<text x="122.1" y="87.2">D4</text>
<text x="256.7" y="89.5">1</text>
<text x="285.4" y="85.9">B</text>
<text x="54.8" y="90.2">1</text>
<text x="57.9" y="91.1">D4</text>
<text x="186.8" y="95.9">1</text>
<text x="219.9" y="94">1</text>
<text x="250.7" y="95.5">SDA</text>
<text x="256.7" y="92.1">2</text>
<text x="256.7" y="94.6">3</text>
<text x="180.9" y="101.8">SDA</text>
<text x="186.8" y="98.4">2</text>
<text x="186.8" y="101">3</text>
<text x="214.1" y="99.9">SCL</text>
<text x="219.9" y="96.5">2</text>
<text x="219.9" y="99.1">3</text>
<text x="219.9" y="101.6">4</text>
<text x="251" y="98">SCL</text>
<text x="256.7" y="97.1">4</text>
<text x="181.1" y="104.4">SCL</text>
<text x="186.8" y="103.5">4</text>
<text x="213.9" y="102.5">SDA</text>
<text x="68.7" y="113.3">VBAT</text>
<text x="75.7" y="109.8">1</text>
<text x="75.7" y="112.4">2</text>
<text x="64.3" y="115.8">VBAT_EXT</text>
<text x="75.7" y="114.9">3</text>
<text x="179.9" y="115.6">1</text>
<text x="179.9" y="118.1">2</text>
<text x="173.9" y="121.5">SDA</text>
<text x="174.1" y="124.1">SCL</text>
<text x="179.9" y="120.6">3</text>
<text x="179.9" y="123.2">4</text>
<text x="22.4" y="129.2">VBAT_EXT</text>
<text x="33.8" y="130.8">1</text>
<text x="33.8" y="128.3">2</text>
<text x="117.6" y="128.5">A4</text>
<text x="10.4" y="135.9">C</text>
<text x="285.4" y="135.9">C</text>
<text x="67.5" y="152.6">VOUT_DCDC</text>
<text x="87.1" y="152.6">VBUS</text>
<text x="118.2" y="155.8">A5</text>
<text x="212.9" y="150.1">SCL</text>
<text x="244" y="150.7">A3</text>
<text x="212.6" y="159">SDA</text>
<text x="244" y="159.6">D5</text>
<text x="20.2" y="162.2">SDA</text>
<text x="30" y="162.8">SCL</text>
<text x="46.1" y="167.9">VIN_DCDC</text>
<text x="57.3" y="167">1</text>
<text x="98.8" y="166.3" transform="rotate(-90 98.8 166.3)">MP</text>
<text x="44.6" y="173">VOUT_DCDC</text>
<text x="57.3" y="169.5">2</text>
<text x="57.3" y="172.1">3</text>
<text x="92.2" y="173.3">1</text>
<text x="92.2" y="168.3">2</text>
<text x="81.6" y="174.2">VIN_DCDC</text>
<text x="10.4" y="185.9">D</text>
<text x="41" y="180.6">VIN_DCDC</text>
<text x="63.8" y="180.6">VOUT_DCDC</text>
<text x="285.4" y="185.9">D</text>
<text x="86.7" y="188.2">VIN_DCDC</text>
<text x="97.9" y="189.9">1</text>
<text x="97.9" y="187.3">2</text>
<text x="35" y="199.9">1</text>
<text x="85" y="199.9">2</text>
<text x="135" y="199.9">3</text>
<text x="185" y="199.9">4</text>
<text x="235" y="199.9">5</text>
<text x="285" y="199.9">6</text>
</g>
<g font-size="1.8" fill="#008484">
<text x="131.9" y="47.3" transform="rotate(-90 131.9 47.3)">+3V3</text>
<text x="161.5" y="42.3">+3V3</text>
<text x="196.5" y="47">Conn_01x15_Female</text>
<text x="204.3" y="44.7">J6</text>
<text x="251.7" y="46.1">+3V3</text>
<text x="67.7" y="51.1" transform="rotate(-90 67.7 51.1)">+3V3</text>
<text x="153.7" y="53.6">GND</text>
<text x="169.3" y="53.6">J17</text>
<text x="170" y="55.9">Conn_01x07_Female</text>
<text x="199.1" y="55.5">J11</text>
<text x="199.8" y="57.8">Conn_01x07_Female</text>
<text x="211.6" y="58.4">5</text>
<text x="216.3" y="56.2">J14</text>
<text x="217" y="58.5">Conn_01x07_Female</text>
<text x="257.1" y="54.4" transform="rotate(-90 257.1 54.4)">GND</text>
<text x="267.1" y="57.4">J15</text>
<text x="267.8" y="59.7">Conn_01x07_Female</text>
<text x="62.9" y="65">GND</text>
<text x="105.7" y="61.9">J9</text>
<text x="114.2" y="63.8" transform="rotate(-90 114.2 63.8)">Conn_01x16_Female</text>
<text x="127.1" y="61.2">GND</text>
<text x="40.3" y="68.2">J2</text>
<text x="50.7" y="68.9" transform="rotate(-90 50.7 68.9)">Conn_01x16_Female</text>
<text x="112.2" y="68.8">J10</text>
<text x="49.2" y="72.6">J3</text>
<text x="108" y="82.4" transform="rotate(-90 108 82.4)">Conn_01x12_Female</text>
<text x="249.1" y="88.6">+3V3</text>
<text x="42" y="90.1" transform="rotate(-90 42 90.1)">Conn_01x12_Female</text>
<text x="179.3" y="95">+3V3</text>
<text x="212.3" y="93.1">+3V3</text>
<text x="243.3" y="94.9">GND</text>
<text x="261.3" y="93.6">J18</text>
<text x="173.4" y="101.2">GND</text>
<text x="191.5" y="100">J13</text>
<text x="206.5" y="99.3">GND</text>
<text x="224.5" y="98.1">J16</text>
<text x="228.7" y="107.2" transform="rotate(-90 228.7 107.2)">Conn_01x04_Female</text>
<text x="265.5" y="102.8" transform="rotate(-90 265.5 102.8)">Conn_01x04_Female</text>
<text x="70.5" y="112.2" transform="rotate(-90 70.5 112.2)">GND</text>
<text x="80.3" y="112.7">J5</text>
<text x="195.6" y="109.1" transform="rotate(-90 195.6 109.1)">Conn_01x04_Female</text>
<text x="81.1" y="115">Conn_01x03_Female</text>
<text x="131.6" y="116.6">+3V3</text>
<text x="172.3" y="114.6">+3V3</text>
<text x="184.5" y="119.7">J12</text>
<text x="135.3" y="123.6">R4</text>
<text x="135.5" y="125.9">4.7K</text>
<text x="141.4" y="123.6">SW_Push</text>
<text x="143.5" y="121.3">SW1</text>
<text x="166.4" y="120.9">GND</text>
<text x="38.4" y="131">J1</text>
<text x="39.2" y="128.7">Conn_01x02_Female</text>
<text x="188.6" y="128.8" transform="rotate(-90 188.6 128.8)">Conn_01x04_Female</text>
<text x="30.6" y="136.1">GND</text>
<text x="148.7" y="133">GND</text>
<text x="132.3" y="143.9">+3V3</text>
<text x="81.4" y="147.1">D1</text>
<text x="81.9" y="149.4">D</text>
<text x="143.5" y="148.6">SW2</text>
<text x="182.5" y="147.6">H1</text>
<text x="183" y="150">MountingHole_Pad</text>
<text x="219.9" y="146.4">H3</text>
<text x="220.4" y="148.7">MountingHole_Pad</text>
<text x="249.8" y="147">H5</text>
<text x="250.3" y="149.3">MountingHole_Pad</text>
<text x="23.1" y="150.2">+3V3</text>
<text x="32.6" y="150.8">+3V3</text>
<text x="136" y="150.9">R3</text>
<text x="136.1" y="153.2">4.7K</text>
<text x="141.4" y="150.9">SW_Push</text>
<text x="175.9" y="152.8" transform="rotate(-90 175.9 152.8)">GND</text>
<text x="188.8" y="155.9">H2</text>
<text x="219.9" y="155.3">H4</text>
<text x="249.8" y="155.9">H6</text>
<text x="26.7" y="157.2">R1</text>
<text x="26.9" y="159.6">4.7K</text>
<text x="36.3" y="157.9">R2</text>
<text x="36.4" y="160.2">4.7K</text>
<text x="148.7" y="160.3">GND</text>
<text x="182.3" y="160.7" transform="rotate(-90 182.3 160.7)">+3V3</text>
<text x="189.3" y="158.2">MountingHole_Pad</text>
<text x="220.4" y="157.6">MountingHole_Pad</text>
<text x="250.3" y="158.2">MountingHole_Pad</text>
<text x="61.9" y="169.8">J4</text>
<text x="62.7" y="172.1">Conn_01x03_Female</text>
<text x="87.6" y="170.6" transform="rotate(-90 87.6 170.6)">GND</text>
<text x="105.1" y="168.4">J7</text>
<text x="110.4" y="173.3" transform="rotate(-90 110.4 173.3)">Barrel_Jack_MountingPin</text>
<text x="40.1" y="174.9">GND</text>
<text x="43.4" y="183.3">10uF</text>
<text x="45.4" y="185.6">C1</text>
<text x="56.1" y="183.3">22uF</text>
<text x="58.1" y="185.6">C2</text>
<text x="89.8" y="184.7">Screw_Terminal_01x02</text>
<text x="98.6" y="182.4">J8</text>
<text x="49" y="192.7">GND</text>
<text x="61.7" y="192.7">GND</text>
</g>
<g font-size="1.7" fill="#0000c2">
<text x="69.8" y="139">diode voltage drop means we should</text>
<text x="69.8" y="140.9">add voltage to min input voltage on DC DC</text>
<text x="69.8" y="142.9">either 3.3 or 5V DC DC should work</text>
</g>
<text font-size=".5" fill="#840000" x="97.9" y="167">Mounting</text>
</svg>
